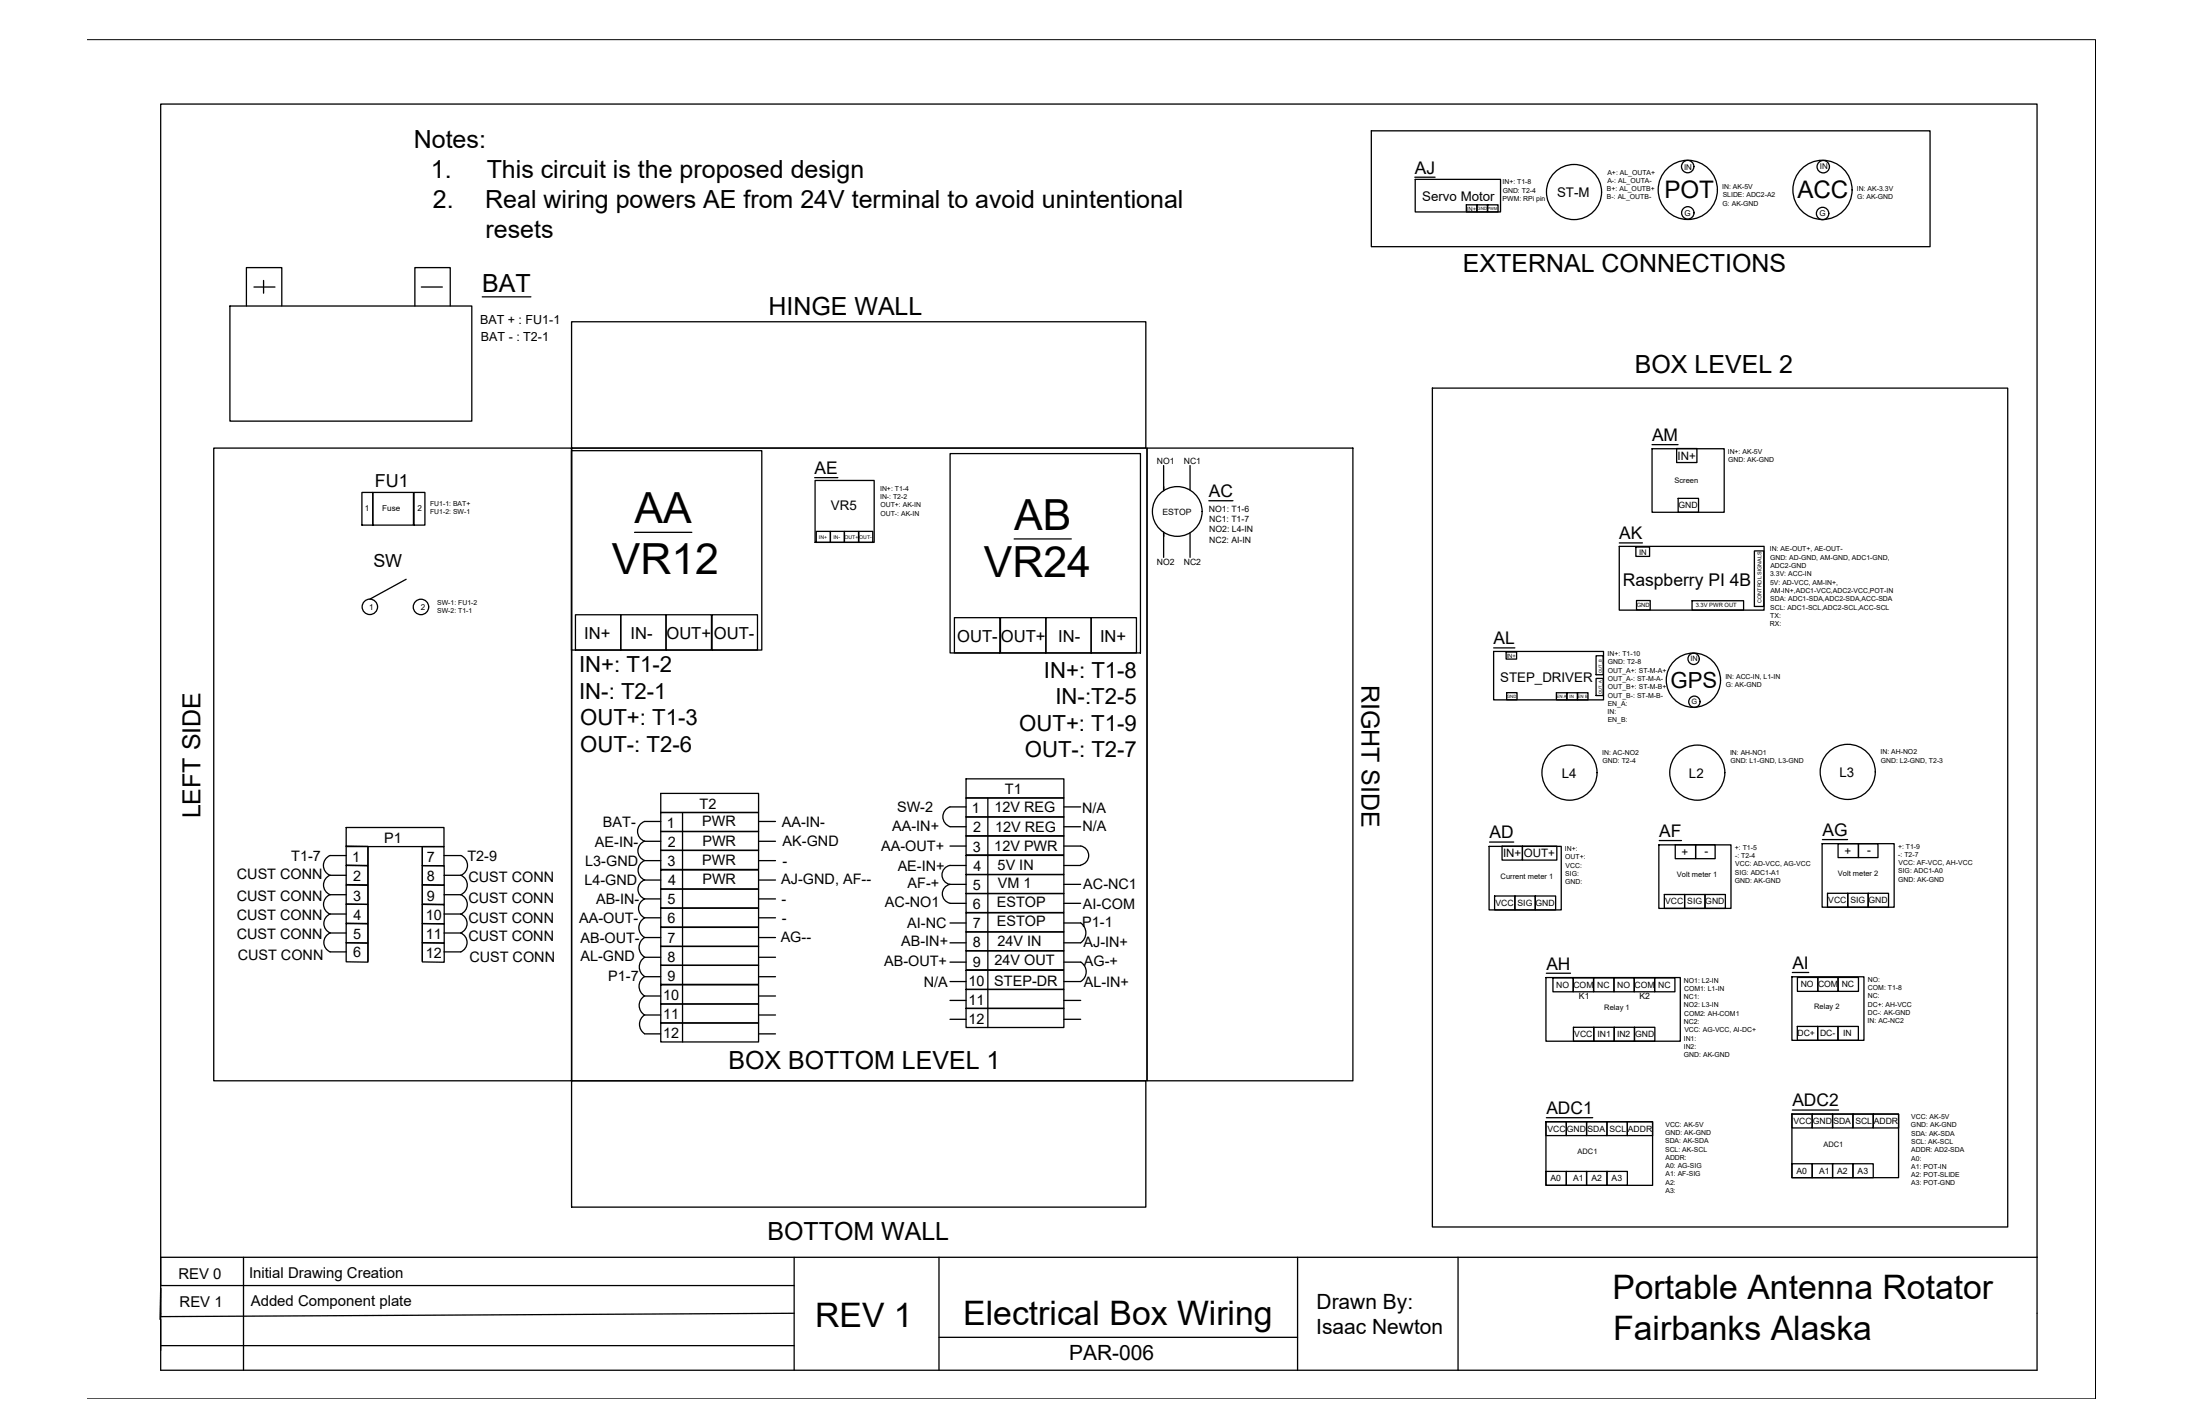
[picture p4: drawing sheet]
<svg xmlns="http://www.w3.org/2000/svg" width="432mm" height="279mm" viewBox="0 0 432 279" stroke-linecap="round" stroke-linejoin="round" font-family="sans-serif">
<!-- layer: 0 -->
<g fill="none" stroke="#000" stroke-width=".25">
<path d="M269.2 25.7h109.6v22.7h-109.6zM277.7 34.8h4M277.8 35.2h16.7v6.4h-16.7zM49.8 56.3h4.2M51.7 55v2.5M82.7 56.3h4.1M94.7 58.2h9.5M287.8 40.2h2.1v1.4h-2.1zM289.9 40.2h2v1.4h-2zM292 40.2h2v1.4h-2zM45.1 60h47.5v22.6h-47.5zM48.4 60v-7.5h6.9v7.5"/>
<path d="M81.4 60v-7.5h7v7.5M112.2 63.1h112.7v24.8h-112.7zM281.1 76.2h113v164.5h-113zM42 87.9h183.1v124.2h-112.9v-124.2v124.2h-70.2zM71 96.6h2.2v6.4h-2.2zM73.2 96.6h8v6.4h-8zM81.3 96.6h2.1v6.4h-2.1zM112.2 88.4h37.3v39.1h-37.3zM159.9 93.7h4.5M160 94.3h11.6v12.1h-11.6zM186.5 89h37.3v39.1h-37.3zM225.1 87.9h40.4v124.2h-40.4z"/>
<path d="M228.4 91.3v5v-.8M233.6 91.3v4.9M237.3 98.2h4.7M324.3 88h14.1v12.5h-14.1zM324.3 87.2h5.1M329.1 88h4v2.8h-4zM329.4 97.8h4v2.7h-4zM79.7 113.7l-7.1 3.9M124.5 104.5h11.3M160.2 104.3h2.8v2.1h-2.8zM163 104.3h2.7v2.1h-2.7zM165.7 104.3h2.8v2.1h-2.8z"/>
<path d="M168.6 104.3h2.7v2.1h-2.7zM199.1 105.7h11.2M228.4 105.3v-.9v5M233.6 104.6v4.8M317.8 107.2h28.4v12.5h-28.4zM317.8 106.5h4.6M321.1 107.3h2.7v1.9h-2.7zM321.2 117.8h2.7v1.9h-2.7zM332.1 117.9h10.1v1.8h-10.1zM344.3 108.1h1.9v10.9h-1.9zM112.9 120.6h8.9v6.9h-8.9zM121.8 120.6h8.9v6.9h-8.9z"/>
<path d="M130.7 120.6h8.9v6.9h-8.9zM139.8 120.6h8.9v6.9h-8.9zM187.3 121.2h8.9v6.9h-8.9zM196.4 121.2h8.9v6.9h-8.9zM205.3 121.2h8.9v6.9h-8.9zM214.2 121.2h8.9v6.9h-8.9zM293.2 127.8h21.5v9.5h-21.5zM293.2 127.1h4.1M295.6 127.9h2.1v1.4h-2.1zM295.7 135.9h2.1v1.4h-2.1zM305.5 135.9h2v1.4h-2zM307.6 135.9h2v1.4h-2z"/>
<path d="M309.6 135.9h2.1v1.4h-2.1zM313.3 128.7h1.4v3.7h-1.4zM313.3 133.1h1.4v3.4h-1.4zM129.7 155.7h19.2v3.7h-19.2zM129.7 159.4h19.2v3.8h-19.2zM134 159.4v22.5M186.5 158.3h3.1M186.5 158.3a2.04 2.04 0 0 0-1.4 2 2.04 2.04 0 0 0 1.4 1.9M189.6 152.8h19.2v3.8h-19.2zM189.6 156.6h19.2v3.7h-19.2zM193.9 156.6v22.4M208.8 158.3h3.3"/>
<path d="M64.8 171.7a2.06 2.06 0 0 0-1.3 1.9 2.06 2.06 0 0 0 1.3 1.9 2.06 2.06 0 0 0-1.3 1.9 2.06 2.06 0 0 0 1.3 2l3.1-.1M64.8 171.7h3.1M64.8 175.5h3.1M64.8 179.3a2 2 0 0 0-1.2 1.9 2 2 0 0 0 1.2 1.8M67.9 162.4h19.2v3.7h-19.2zM67.9 169.8l4.3 .1v3.7h-4.3zM67.9 167.9h-3.1a2.11 2.11 0 0 0-1.3 1.9 2.11 2.11 0 0 0 1.3 1.9M67.9 166l4.3 .1v3.7l-4.3-.1zM67.9 173.6l4.3 .1v3.8l-4.3-.1zM67.9 177.4l4.3 .1v3.7l-4.3-.1zM72.2 166.1v22.5M82.9 166.1h4.2v3.8h-4.2z"/>
<path d="M82.9 169.8l4.3 .1v3.7h-4.3zM82.9 173.6l4.3 .1v3.8l-4.3-.1zM82.9 177.5h4.3v3.8l-4.3-.1zM82.9 166.1v22.5M87.1 167.9h3.4a2.11 2.11 0 0 1 1.3 1.9 2.11 2.11 0 0 1-1.3 1.9h-3.4M87.1 175.5h3.4M87.1 179.3h3.4M90.4 171.7a2.06 2.06 0 0 1 1.3 1.9 2.06 2.06 0 0 1-1.3 1.9 2.06 2.06 0 0 1 1.3 1.9 2.06 2.06 0 0 1-1.3 2 2 2 0 0 1 1.3 1.8 2 2 0 0 1-1.3 1.8M126.5 168.8a2.06 2.06 0 0 0-1.3 2 2.06 2.06 0 0 0 1.3 1.9h3.2M126.5 172.6a1.98 1.98 0 0 0-1.3 1.9 1.98 1.98 0 0 0 1.3 1.9h3.2M126.5 165a2.02 2.02 0 0 0-1.3 1.9 2.02 2.02 0 0 0 1.3 1.9M126.5 176.4a2.02 2.02 0 0 0-1.2 1.8 2.02 2.02 0 0 0 1.2 1.9"/>
<path d="M126.5 165.1h3.2M126.5 168.9h3.2M129.7 163.1h19.2v3.8h-19.2zM129.7 166.8h19.2v3.8h-19.2zM129.7 170.7h19.2v3.7h-19.2zM129.7 174.4h19.2v3.8h-19.2zM129.7 178.2h19.2v3.7h-19.2zM129.7 161.2h-3.2a2.04 2.04 0 0 0-1.4 1.9 2.04 2.04 0 0 0 1.4 2M148.9 161.2h3.3M148.9 165.1h3.3M148.9 168.9h3.3M148.9 172.7h3.3"/>
<path d="M148.9 176.4h3.3M186.5 162.2h3.1M186.5 166h3.1M189.6 160.3h19.2v3.7h-19.2zM189.6 164h19.2v3.7h-19.2zM189.6 167.8h19.2v3.8h-19.2zM189.6 171.6h19.2v3.7h-19.2zM189.6 175.3h19.2v3.7h-19.2zM189.6 179.1h19.2v3.8h-19.2zM189.6 173.5h-3.2a1.89 1.89 0 0 0-1.4 1.9 1.89 1.89 0 0 0 1.4 1.8h3.2M189.6 169.8h-3.1a1.89 1.89 0 0 0-1.6 1.9 1.89 1.89 0 0 0 1.6 1.8M193.9 179.1v22.5"/>
<path d="M208.8 166h3.3a1.89 1.89 0 0 1 1.6 1.9 1.89 1.89 0 0 1-1.6 1.8M208.8 162.2h3.3M208.8 177.2h3.3M208.8 169.8h3.3M208.8 173.5h3.3M292.3 166.1h14.1v12.4h-14.1zM292.4 165.2h4.7M293.3 175.8h4v2.7h-4zM294.8 166h4v2.8h-4zM297.3 175.8h4v2.7h-4zM298.8 166h6.8v2.8h-6.8zM301.3 175.8h4v2.7h-4z"/>
<path d="M325.6 165.8h14.1v12.4h-14.1zM325.7 164.9h4.3M326.7 175.5h3.9v2.7h-3.9zM328.8 165.7h4v2.8h-4zM330.6 175.5h4v2.7h-4zM332.8 165.7h3.8v2.8h-3.8zM334.6 175.5h4v2.7h-4zM357.6 165.5h14.2v12.5h-14.2zM357.7 164.7h4.9M358.7 175.3h4v2.7h-4zM360.8 165.5h4v2.8h-4zM362.7 175.3h4v2.7h-4z"/>
<path d="M364.8 165.5h3.8v2.8h-3.8zM366.7 175.3h4v2.7h-4zM64.8 186.8h3.1M64.8 183.1h3.1M64.8 183.1a2 2 0 0 0-1.2 1.8 2 2 0 0 0 1.2 1.9M67.9 181.2l4.3 .1v3.7h-4.3zM67.9 185h4.3v3.8l-4.3-.1zM82.9 181.2l4.3 .1v3.7h-4.3zM82.9 185h4.3v3.8l-4.3-.1zM87.1 186.8h3.4M87.1 183.1h3.4M90.4 183.1a2 2 0 0 1 1.3 1.8 2 2 0 0 1-1.3 1.9"/>
<path d="M126.5 191.6a2.21 2.21 0 0 0 0 3.8 2.17 2.17 0 0 0 0 3.7M126.5 180.1a2.19 2.19 0 0 0 0 3.8M126.5 199.1a2.21 2.21 0 0 0 0 3.7l3.2 .1M126.5 183.9a2.25 2.25 0 0 0 0 3.9M126.5 180.1h3.2M126.5 184h3.2M126.5 191.6h3.2M126.5 195.4h3.2M126.5 199.2h3.2M129.7 182h19.2v3.7h-19.2zM129.7 185.7h19.2v3.7h-19.2zM129.7 189.4h19.2v3.7h-19.2z"/>
<path d="M129.7 193.2h19.2v3.8h-19.2zM129.7 197h19.2v3.7h-19.2zM129.7 187.8h-3.2a2.21 2.21 0 0 0 0 3.8M134 182v22.4M148.9 180.1h3.3M148.9 184h3.3M148.9 187.8h3.3M148.9 191.6h3.3M148.9 195.4h3.3M148.9 199.2h3.3M186.5 181.1h3.1M186.5 185h3.1"/>
<path d="M186.5 188.8h3.1M186.5 200h3.1M186.5 192.6h3.1M186.5 196.3h3.1M189.6 182.8h19.2v3.8h-19.2zM189.6 186.5h19.2v3.8h-19.2zM189.6 190.4h19.2v3.7h-19.2zM189.6 194.1h19.2v3.8h-19.2zM189.6 197.8h19.2v3.8h-19.2zM208.8 188.8h3.3a2.23 2.23 0 0 1 0 3.8h-3.3M208.8 181.1h3.3M208.8 200h3.3"/>
<path d="M208.8 196.3h3.3M212.1 181.1a2.38 2.38 0 0 1 0 3.9h-3.3M303.4 191.8h26.4v12.5h-26.4zM303.5 191h4.8M304.8 191.9h4v2.7h-4zM308.8 191.9h4v2.7h-4zM312.8 191.9h4v2.7h-4zM316.8 191.9h4v2.7h-4zM320.8 191.9h4v2.7h-4zM324.8 191.9h3.9v2.7h-3.9zM351.7 191.7h14.1v12.4h-14.1zM351.8 190.8h3.2"/>
<path d="M352.8 191.8h4v2.7h-4zM356.8 191.8h4v2.7h-4zM360.8 191.8h4v2.7h-4zM112.2 212.1h112.7v24.7h-112.7zM129.7 200.7h19.2v3.7h-19.2zM148.9 202.9h3.3M303.5 219.3h9.1M308.8 201.6h4v2.7h-4zM312.8 201.6h4v2.7h-4zM316.8 201.6h4v2.7h-4zM320.8 201.6h4v2.7h-4zM351.7 218.6h20.9v12.5h-20.9z"/>
<path d="M351.7 218.6h4v2.7h-4zM351.8 217.8h9.1M352.8 201.4h4v2.7h-4zM355.7 218.6h4v2.7h-4zM356.8 201.4h3.9v2.7h-3.9zM359.7 218.6h4v2.7h-4zM360.7 201.4h4v2.7h-4zM363.7 218.6h4v2.7h-4zM367.7 218.6h4.9v2.7h-4.9zM303.4 220.1h21v12.5h-21zM303.4 229.8h4v2.8h-4zM303.4 220.1h4v2.7h-4z"/>
<path d="M307.4 229.8h4v2.8h-4zM307.4 220.1h4v2.7h-4zM311.4 229.8h4v2.8h-4zM311.4 220.1h4v2.7h-4zM315.4 229.8h4v2.8h-4zM315.4 220.1h4v2.7h-4zM319.4 220.1h5v2.7h-5zM351.7 228.3h4v2.8h-4zM355.7 228.3h4v2.8h-4zM359.7 228.3h4v2.8h-4zM363.7 228.3h4v2.8h-4zM31.5 246.7h368.3v22.2h-368.3z"/>
<path d="M47.8 246.7v22.2M155.9 257.7l-124.4 .6v-5.5l-.1 6.1M155.9 246.7v22.2M184.3 246.7v22.2M254.7 246.7v22.2M286.2 246.7v22.2M399.8 246.7v-226.3h-368.3v231.8h124.4M31.5 264h124.4M184.3 262.4h70.4"/>
<circle cx="308.9" cy="37.7" r="5.4"/>
<circle cx="331.2" cy="32.7" r="1.22"/>
<circle cx="331.3" cy="37.3" r="5.8"/>
<circle cx="357.7" cy="37.3" r="5.8"/>
<circle cx="357.9" cy="32.7" r="1.22"/>
<circle cx="331.3" cy="41.8" r="1.22"/>
<circle cx="357.7" cy="41.9" r="1.22"/>
<circle cx="72.6" cy="119.1" r="1.51"/>
<circle cx="82.6" cy="119.1" r="1.51"/>
<circle cx="231.1" cy="100.4" r="4.9"/>
<circle cx="332.4" cy="133.5" r="5.3"/>
<circle cx="332.4" cy="129.3" r="1.11"/>
<circle cx="332.6" cy="137.7" r="1.11"/>
<circle cx="308" cy="151.6" r="5.4"/>
<circle cx="333.1" cy="151.6" r="5.4"/>
<circle cx="362.7" cy="151.5" r="5.4"/>
</g>
<path d="M17.1 7.8h394.2v266.7h-394.2" fill="none" stroke="#000" stroke-width=".2"/>
<g font-size="8.4">
<text x="124.5" y="102.7">AA</text>
<text x="199.1" y="104">AB</text>
<text x="120.1" y="112.6">VR12</text>
<text x="193.1" y="113.3">VR24</text>
</g>
<g font-size="6.6">
<text x="316.5" y="254.9">Portable Antenna Rotator</text>
<text x="160" y="260.4">REV 1</text>
<text x="189.1" y="259.9">Electrical Box Wiring</text>
<text x="316.6" y="262.9">Fairbanks Alaska</text>
</g>
<g font-size="4.9">
<text x="81.2" y="29.1">Notes:</text>
<text x="84.6" y="34.9">1.</text>
<text x="95.5" y="34.9">This circuit is the proposed design</text>
<text x="85" y="40.8">2.</text>
<text x="95.2" y="40.8">Real wiring powers AE from 24V terminal to avoid unintentional</text>
<text x="95.3" y="46.7">resets</text>
<text x="287.1" y="53.3">EXTERNAL CONNECTIONS</text>
<text x="94.7" y="57.2">BAT</text>
<text x="150.8" y="61.7">HINGE WALL</text>
<text x="320.9" y="73.1">BOX LEVEL 2</text>
<text x="267.2" y="134.3" transform="rotate(90 267.2 134.3)">RIGHT SIDE</text>
<text x="39.3" y="160.6" transform="rotate(-90 39.3 160.6)">LEFT SIDE</text>
<text x="143" y="209.7">BOX BOTTOM LEVEL 1</text>
<text x="150.6" y="243.2">BOTTOM WALL</text>
</g>
<g font-size="4.7">
<text x="326.7" y="38.8">POT</text>
<text x="352.8" y="38.8">ACC</text>
</g>
<g font-size="4.4">
<text x="113.7" y="131.9">IN+: T1-2</text>
<text x="113.7" y="137.1">IN-: T2-1</text>
<text x="204.9" y="132.9">IN+: T1-8</text>
<text x="113.9" y="142.3">OUT+: T1-3</text>
<text x="200" y="143.4">OUT+: T1-9</text>
<text x="207.2" y="138.1">IN-:T2-5</text>
<text x="113.9" y="147.6">OUT-: T2-6</text>
<text x="201.1" y="148.6">OUT-: T2-7</text>
</g>
<text font-size="4.3" x="327.9" y="134.9">GPS</text>
<g font-size="4.1">
<text x="258.4" y="256.8">Drawn By:</text>
<text x="258.3" y="261.7">Isaac Newton</text>
<text x="209.8" y="266.9">PAR-006</text>
</g>
<g font-size="3.5">
<text x="73.6" y="95.6">FU1</text>
<text x="73.3" y="111.2">SW</text>
</g>
<g font-size="3.4">
<text x="277.7" y="34.1">AJ</text>
<text x="324.3" y="86.5">AM</text>
<text x="159.9" y="93">AE</text>
<text x="237.3" y="97.5">AC</text>
<text x="317.8" y="105.8">AK</text>
<text x="318.5" y="115">Raspberry PI 4B</text>
<text x="293.2" y="126.4">AL</text>
<text x="292.4" y="164.5">AD</text>
<text x="325.7" y="164.2">AF</text>
<text x="357.7" y="164">AG</text>
<text x="303.5" y="190.2">AH</text>
<text x="351.8" y="190.1">AI</text>
<text x="303.5" y="218.6">ADC1</text>
<text x="351.8" y="217.1">ADC2</text>
</g>
<g font-size="3.2">
<text x="114.7" y="125.4">IN+</text>
<text x="123.8" y="125.3">IN-</text>
<text x="130.8" y="125.3">OUT+</text>
<text x="140.1" y="125.4">OUT-</text>
<text x="196.4" y="125.9">OUT+</text>
<text x="207.7" y="125.9">IN-</text>
<text x="215.9" y="126">IN+</text>
<text x="187.9" y="126">OUT-</text>
</g>
<g font-size="2.9">
<text x="35" y="250.9">REV 0</text>
<text x="48.9" y="250.8">Initial Drawing Creation</text>
<text x="35.2" y="256.5">REV 1</text>
<text x="49.2" y="256.2">Added Component plate</text>
</g>
<g font-size="2.8">
<text x="197.2" y="155.8">T1</text>
<text x="137.3" y="158.7">T2</text>
<text x="176.1" y="159.4">SW-2</text>
<text x="190.8" y="159.6">1</text>
<text x="195.2" y="159.3">12V REG</text>
<text x="212.4" y="159.5">N/A</text>
<text x="75.4" y="165.3">P1</text>
<text x="116.8" y="166.2">AE-IN-</text>
<text x="118.3" y="162.2">BAT-</text>
<text x="130.9" y="162.5">1</text>
<text x="131.1" y="166.2">2</text>
<text x="137.8" y="162.1">PWR</text>
<text x="137.9" y="166.1">PWR</text>
<text x="153.4" y="162.3">AA-IN-</text>
<text x="153.6" y="166">AK-GND</text>
<text x="173" y="166.9">AA-OUT+</text>
<text x="175.1" y="163">AA-IN+</text>
<text x="191" y="167.1">3</text>
<text x="191" y="163.3">2</text>
<text x="195.2" y="166.9">12V PWR</text>
<text x="195.3" y="163.2">12V REG</text>
<text x="212.4" y="163.1">N/A</text>
<text x="46.5" y="172.6">CUST CONN</text>
<text x="57.2" y="168.9">T1-7</text>
<text x="69.1" y="169.2">1</text>
<text x="69.3" y="172.8">2</text>
<text x="83.8" y="169.2">7</text>
<text x="83.8" y="172.9">8</text>
<text x="91.7" y="168.9">T2-9</text>
<text x="91.9" y="173">CUST CONN</text>
<text x="114.7" y="173.7">L4-GND</text>
<text x="114.9" y="169.8">L3-GND</text>
<text x="131" y="170">3</text>
<text x="131.1" y="173.7">4</text>
<text x="137.8" y="169.7">PWR</text>
<text x="137.9" y="173.5">PWR</text>
<text x="153.4" y="173.5">AJ-GND, AF--</text>
<text x="153.6" y="169.8">-</text>
<text x="176.2" y="170.8">AE-IN+</text>
<text x="191.1" y="170.9">4</text>
<text x="195.8" y="170.7">5V IN</text>
<text x="46.5" y="176.7">CUST CONN</text>
<text x="69.3" y="176.7">3</text>
<text x="83.8" y="176.8">9</text>
<text x="91.9" y="177.2">CUST CONN</text>
<text x="117" y="177.3">AB-IN-</text>
<text x="131" y="177.5">5</text>
<text x="153.4" y="177.3">-</text>
<text x="173.7" y="177.9">AC-NO1</text>
<text x="178.1" y="174.3">AF-+</text>
<text x="191" y="174.6">5</text>
<text x="191" y="178.3">6</text>
<text x="195.6" y="177.9">ESTOP</text>
<text x="195.9" y="174.3">VM 1</text>
<text x="212.6" y="178.4">AI-COM</text>
<text x="212.6" y="174.4">AC-NC1</text>
<text x="46.5" y="180.6">CUST CONN</text>
<text x="46.5" y="184.2">CUST CONN</text>
<text x="69.3" y="184.1">5</text>
<text x="69.4" y="180.4">4</text>
<text x="83.6" y="180.5">10</text>
<text x="83.6" y="184.2">11</text>
<text x="91.9" y="181">CUST CONN</text>
<text x="91.9" y="184.7">CUST CONN</text>
<text x="113.7" y="181.2">AA-OUT-</text>
<text x="113.9" y="185">AB-OUT-</text>
<text x="131" y="185">7</text>
<text x="131" y="181.2">6</text>
<text x="153.2" y="184.8">AG--</text>
<text x="153.4" y="181.2">-</text>
<text x="176.9" y="185.6">AB-IN+</text>
<text x="178.1" y="182.1">AI-NC</text>
<text x="190.9" y="182.2">7</text>
<text x="191" y="185.8">8</text>
<text x="195.6" y="181.7">ESTOP</text>
<text x="195.8" y="185.6">24V IN</text>
<text x="212.4" y="181.8">P1-1</text>
<text x="212.7" y="185.8">AJ-IN+</text>
<text x="46.7" y="188.3">CUST CONN</text>
<text x="69.3" y="187.9">6</text>
<text x="83.6" y="187.9">12</text>
<text x="92.1" y="188.8">CUST CONN</text>
<text x="113.9" y="188.6">AL-GND</text>
<text x="131" y="188.7">8</text>
<text x="173.5" y="189.6">AB-OUT+</text>
<text x="191" y="189.7">9</text>
<text x="195.2" y="189.3">24V OUT</text>
<text x="212.7" y="189.5">AG-+</text>
<text x="119.4" y="192.5">P1-7</text>
<text x="130.2" y="196.3">10</text>
<text x="131" y="192.5">9</text>
<text x="181.3" y="193.6">N/A</text>
<text x="190.1" y="193.4">10</text>
<text x="190.1" y="197.2">11</text>
<text x="195.2" y="193.4">STEP-DR</text>
<text x="212.7" y="193.6">AL-IN+</text>
<text x="130.2" y="200">11</text>
<text x="130.2" y="203.7">12</text>
<text x="190.1" y="200.9">12</text>
</g>
<g font-size="2.6">
<text x="279.1" y="39.3">Servo Motor</text>
<text x="305.6" y="38.7">ST-M</text>
<text x="163.1" y="100.1">VR5</text>
<text x="294.4" y="133.8">STEP_DRIVER</text>
<text x="306.6" y="152.6">L4</text>
<text x="331.5" y="152.6">L2</text>
<text x="361" y="152.4">L3</text>
</g>
<g font-size="2.5">
<text x="94.2" y="63.5">BAT + : FU1-1</text>
<text x="94.4" y="66.9">BAT - : T2-1</text>
</g>
<g font-size="2.3">
<text x="329.3" y="90.2">IN+</text>
<text x="330.1" y="167.9">+</text>
<text x="334.5" y="167.7">-</text>
<text x="362" y="167.7">+</text>
<text x="366.5" y="167.5">-</text>
<text x="295" y="168.2">IN+</text>
<text x="299.1" y="168.2">OUT+</text>
</g>
<g font-size="1.7">
<text x="227.1" y="91.1">NO1</text>
<text x="232.3" y="91.1">NC1</text>
<text x="228.2" y="101">ESTOP</text>
<text x="237.3" y="100.4">NO1: T1-6</text>
<text x="329.5" y="99.7">GND</text>
<text x="237.3" y="102.4">NC1: T1-7</text>
<text x="237.3" y="104.5">NO2: L4-IN</text>
<text x="237.3" y="106.5">NC2: AI-IN</text>
<text x="227.1" y="110.9">NO2</text>
<text x="232.3" y="110.8">NC2</text>
<text x="293.5" y="177.7">VCC</text>
<text x="297.9" y="177.7">SIG</text>
<text x="301.4" y="177.7">GND</text>
<text x="326.8" y="177.5">VCC</text>
<text x="331.2" y="177.5">SIG</text>
<text x="334.7" y="177.5">GND</text>
<text x="358.8" y="177.2">VCC</text>
<text x="363.2" y="177.2">SIG</text>
<text x="366.8" y="177.2">GND</text>
<text x="305.5" y="193.8">NO</text>
<text x="308.8" y="193.8">COM</text>
<text x="309.9" y="196.1">K1</text>
<text x="313.5" y="193.8">NC</text>
<text x="317.4" y="193.8">NO</text>
<text x="320.8" y="193.8">COM</text>
<text x="321.8" y="196">K2</text>
<text x="325.5" y="193.8">NC</text>
<text x="353.4" y="193.7">NO</text>
<text x="356.8" y="193.7">COM</text>
<text x="361.5" y="193.7">NC</text>
<text x="309" y="203.5">VCC</text>
<text x="313.6" y="203.5">IN1</text>
<text x="317.4" y="203.5">IN2</text>
<text x="321" y="203.5">GND</text>
<text x="352.8" y="203.3">DC+</text>
<text x="357.2" y="203.3">DC-</text>
<text x="361.8" y="203.3">IN</text>
<text x="352" y="220.5">VCC</text>
<text x="355.8" y="220.5">GND</text>
<text x="359.8" y="220.5">SDA</text>
<text x="364.2" y="220.5">SCL</text>
<text x="367.8" y="220.5">ADDR</text>
<text x="303.7" y="222">VCC</text>
<text x="307.5" y="222">GND</text>
<text x="311.6" y="222">SDA</text>
<text x="315.9" y="222">SCL</text>
<text x="319.5" y="222">ADDR</text>
<text x="304.3" y="231.8">A0</text>
<text x="308.8" y="231.8">A1</text>
<text x="312.3" y="231.8">A2</text>
<text x="316.3" y="231.8">A3</text>
<text x="352.6" y="230.3">A0</text>
<text x="357" y="230.3">A1</text>
<text x="360.6" y="230.3">A2</text>
<text x="364.6" y="230.3">A3</text>
</g>
<g font-size="1.6">
<text x="330.5" y="33.3">IN</text>
<text x="357.2" y="33.2">IN</text>
<text x="330.6" y="42.4">G</text>
<text x="357.1" y="42.5">G</text>
<text x="71.6" y="100.3">1</text>
<text x="75" y="100.3">Fuse</text>
<text x="81.9" y="100.3">2</text>
<text x="72.4" y="119.6">1</text>
<text x="82.6" y="119.7">2</text>
</g>
<g font-size="1.5">
<text x="328.7" y="94.7">Screen</text>
<text x="321.7" y="108.8">IN</text>
<text x="294.5" y="172.5">Current meter 1</text>
<text x="329.1" y="172.2">Volt meter 1</text>
<text x="360.7" y="171.9">Volt meter 2</text>
<text x="314.9" y="198.2">Relay 1</text>
<text x="356.1" y="198">Relay 2</text>
<text x="309.6" y="226.5">ADC1</text>
<text x="357.9" y="225">ADC1</text>
</g>
<g font-size="1.4">
<text x="315.5" y="34.2">A+: AL_OUTA+</text>
<text x="315.5" y="35.9">A-: AL_OUTA-</text>
<text x="294.9" y="36.1">IN+: T1-8</text>
<text x="294.9" y="39.4">PWM: RPi pin</text>
<text x="294.9" y="37.8">GND: T2-4</text>
<text x="315.4" y="37.5">B+: AL_OUTB+</text>
<text x="315.4" y="39.1">B-: AL_OUTB-</text>
<text x="338" y="37.1">IN: AK-5V</text>
<text x="338.1" y="40.3">G: AK-GND</text>
<text x="338.1" y="38.7">SLIDE: ADC2-A2</text>
<text x="364.5" y="37.5">IN: AK-3.3V</text>
<text x="364.5" y="39.1">G: AK-GND</text>
<text x="339.1" y="89">IN+: AK-5V</text>
<text x="339.2" y="90.6">GND: AK-GND</text>
<text x="84.4" y="99.3">FU1-1: BAT+</text>
<text x="84.4" y="100.9">FU1-2: SW-1</text>
<text x="172.7" y="96.3">IN+: T1-4</text>
<text x="172.7" y="97.9">IN-: T2-2</text>
<text x="172.8" y="99.5">OUT+: AK-IN</text>
<text x="172.8" y="101.1">OUT-: AK-IN</text>
<text x="347.4" y="108.2">IN: AE-OUT+, AE-OUT-</text>
<text x="347.4" y="109.8">GND: AD-GND, AM-GND, ADC1-GND,</text>
<text x="347.4" y="113.1">3.3V: ACC-IN</text>
<text x="347.5" y="111.5">ADC2-GND</text>
<text x="85.8" y="118.6">SW-1: FU1-2</text>
<text x="347.4" y="114.7">5V: AD-VCC, AM-IN+,</text>
<text x="347.4" y="118">SDA: ADC1-SDA,ADC2-SDA,ACC-SDA</text>
<text x="347.4" y="119.6">SCL: ADC1-SCL,ADC2-SCL,ACC-SCL</text>
<text x="347.5" y="116.3">AM-IN+,ADC1-VCC,ADC2-VCC,POT-IN</text>
<text x="85.8" y="120.3">SW-2: T1-1</text>
<text x="347.4" y="122.8">RX:</text>
<text x="347.5" y="121.2">TX:</text>
<text x="315.5" y="128.7">IN+: T1-10</text>
<text x="315.6" y="130.4">GND: T2-8</text>
<text x="315.6" y="132">OUT_A+: ST-M-A+</text>
<text x="331.8" y="129.7">IN</text>
<text x="315.6" y="133.6">OUT_A-: ST-M-A-</text>
<text x="315.6" y="135.2">OUT_B+: ST-M-B+</text>
<text x="315.6" y="136.9">OUT_B-: ST-M-B-</text>
<text x="338.6" y="133.2">IN: ACC-IN, L1-IN</text>
<text x="338.7" y="134.8">G: AK-GND</text>
<text x="315.5" y="140.1">IN:</text>
<text x="315.6" y="138.5">EN_A:</text>
<text x="315.6" y="141.7">EN_B:</text>
<text x="332" y="138.1">G</text>
<text x="314.5" y="148.2">IN: AC-NO2</text>
<text x="314.5" y="149.8">GND: T2-4</text>
<text x="339.6" y="148.2">IN: AH-NO1</text>
<text x="339.6" y="149.8">GND: L1-GND, L3-GND</text>
<text x="369.1" y="148">IN: AH-NO2</text>
<text x="369.1" y="149.6">GND: L2-GND, T2-3</text>
<text x="307.1" y="167">IN+:</text>
<text x="340.5" y="166.7">+: T1-5</text>
<text x="372.5" y="166.5">+: T1-9</text>
<text x="307.2" y="173.5">GND:</text>
<text x="307.2" y="168.6">OUT+:</text>
<text x="307.2" y="171.9">SIG:</text>
<text x="307.3" y="170.3">VCC:</text>
<text x="340.5" y="173.2">GND: AK-GND</text>
<text x="340.5" y="171.6">SIG: ADC1-A1</text>
<text x="340.6" y="168.3">-: T2-4</text>
<text x="340.6" y="170">VCC: AD-VCC, AG-VCC</text>
<text x="372.6" y="171.4">SIG: ADC1-A0</text>
<text x="372.6" y="173">GND: AK-GND</text>
<text x="372.6" y="168.1">-: T2-7</text>
<text x="372.6" y="169.7">VCC: AF-VCC, AH-VCC</text>
<text x="330.5" y="192.8">NO1: L2-IN</text>
<text x="330.5" y="196">NC1:</text>
<text x="330.5" y="197.7">NO2: L3-IN</text>
<text x="330.5" y="194.4">COM1: L1-IN</text>
<text x="366.6" y="192.6">NO:</text>
<text x="366.6" y="195.9">NC:</text>
<text x="366.6" y="197.5">DC+: AH-VCC</text>
<text x="366.6" y="194.2">COM: T1-8</text>
<text x="330.5" y="200.9">NC2:</text>
<text x="330.5" y="199.3">COM2: AH-COM1</text>
<text x="330.6" y="202.6">VCC: AG-VCC, AI-DC+</text>
<text x="366.6" y="200.8">IN: AC-NC2</text>
<text x="366.6" y="199.1">DC-: AK-GND</text>
<text x="330.5" y="204.2">IN1:</text>
<text x="330.5" y="205.8">IN2:</text>
<text x="330.5" y="207.4">GND: AK-GND</text>
<text x="326.9" y="221.1">VCC: AK-5V</text>
<text x="375.1" y="221.2">GND: AK-GND</text>
<text x="375.1" y="219.6">VCC: AK-5V</text>
<text x="326.8" y="222.7">GND: AK-GND</text>
<text x="326.8" y="224.3">SDA: AK-SDA</text>
<text x="326.8" y="225.9">SCL: AK-SCL</text>
<text x="326.9" y="227.6">ADDR:</text>
<text x="375.1" y="222.8">SDA: AK-SDA</text>
<text x="375.1" y="224.4">SCL: AK-SCL</text>
<text x="375.1" y="226.1">ADDR: AD2-SDA</text>
<text x="375.1" y="227.7">A0:</text>
<text x="326.9" y="229.2">A0: AG-SIG</text>
<text x="326.9" y="230.8">A1: AF-SIG</text>
<text x="326.9" y="232.4">A2:</text>
<text x="375.1" y="229.3">A1: POT-IN</text>
<text x="375.1" y="230.9">A2: POT-SLIDE</text>
<text x="375.1" y="232.6">A3: POT-GND</text>
<text x="326.9" y="234.1">A3:</text>
</g>
<g font-size="1.2">
<text x="287.9" y="41.3">IN+</text>
<text x="295.7" y="129">IN+</text>
</g>
<g font-size="1.1">
<text x="321.2" y="119.1">GND</text>
<text x="332.8" y="119.1">3.3V PWR OUT</text>
<text x="345.8" y="118.3" transform="rotate(-90 345.8 118.3)">CONTROL SIGNALS</text>
</g>
<g font-size="1">
<text x="160.7" y="105.8">IN+</text>
<text x="163.6" y="105.7">IN-</text>
<text x="165.8" y="105.7">OUT+</text>
<text x="168.7" y="105.8">OUT-</text>
</g>
<g font-size=".9">
<text x="289.9" y="41.2">GNDPWM</text>
<text x="295.7" y="136.9">GND</text>
<text x="305.5" y="136.9">EN A IN</text>
<text x="309.6" y="136.9">EN B</text>
</g>
<g font-size=".8">
<text x="314.4" y="136.2" transform="rotate(-90 314.4 136.2)">OUT_A</text>
<text x="314.4" y="132" transform="rotate(-90 314.4 132)">OUT_B</text>
</g>
</svg>
